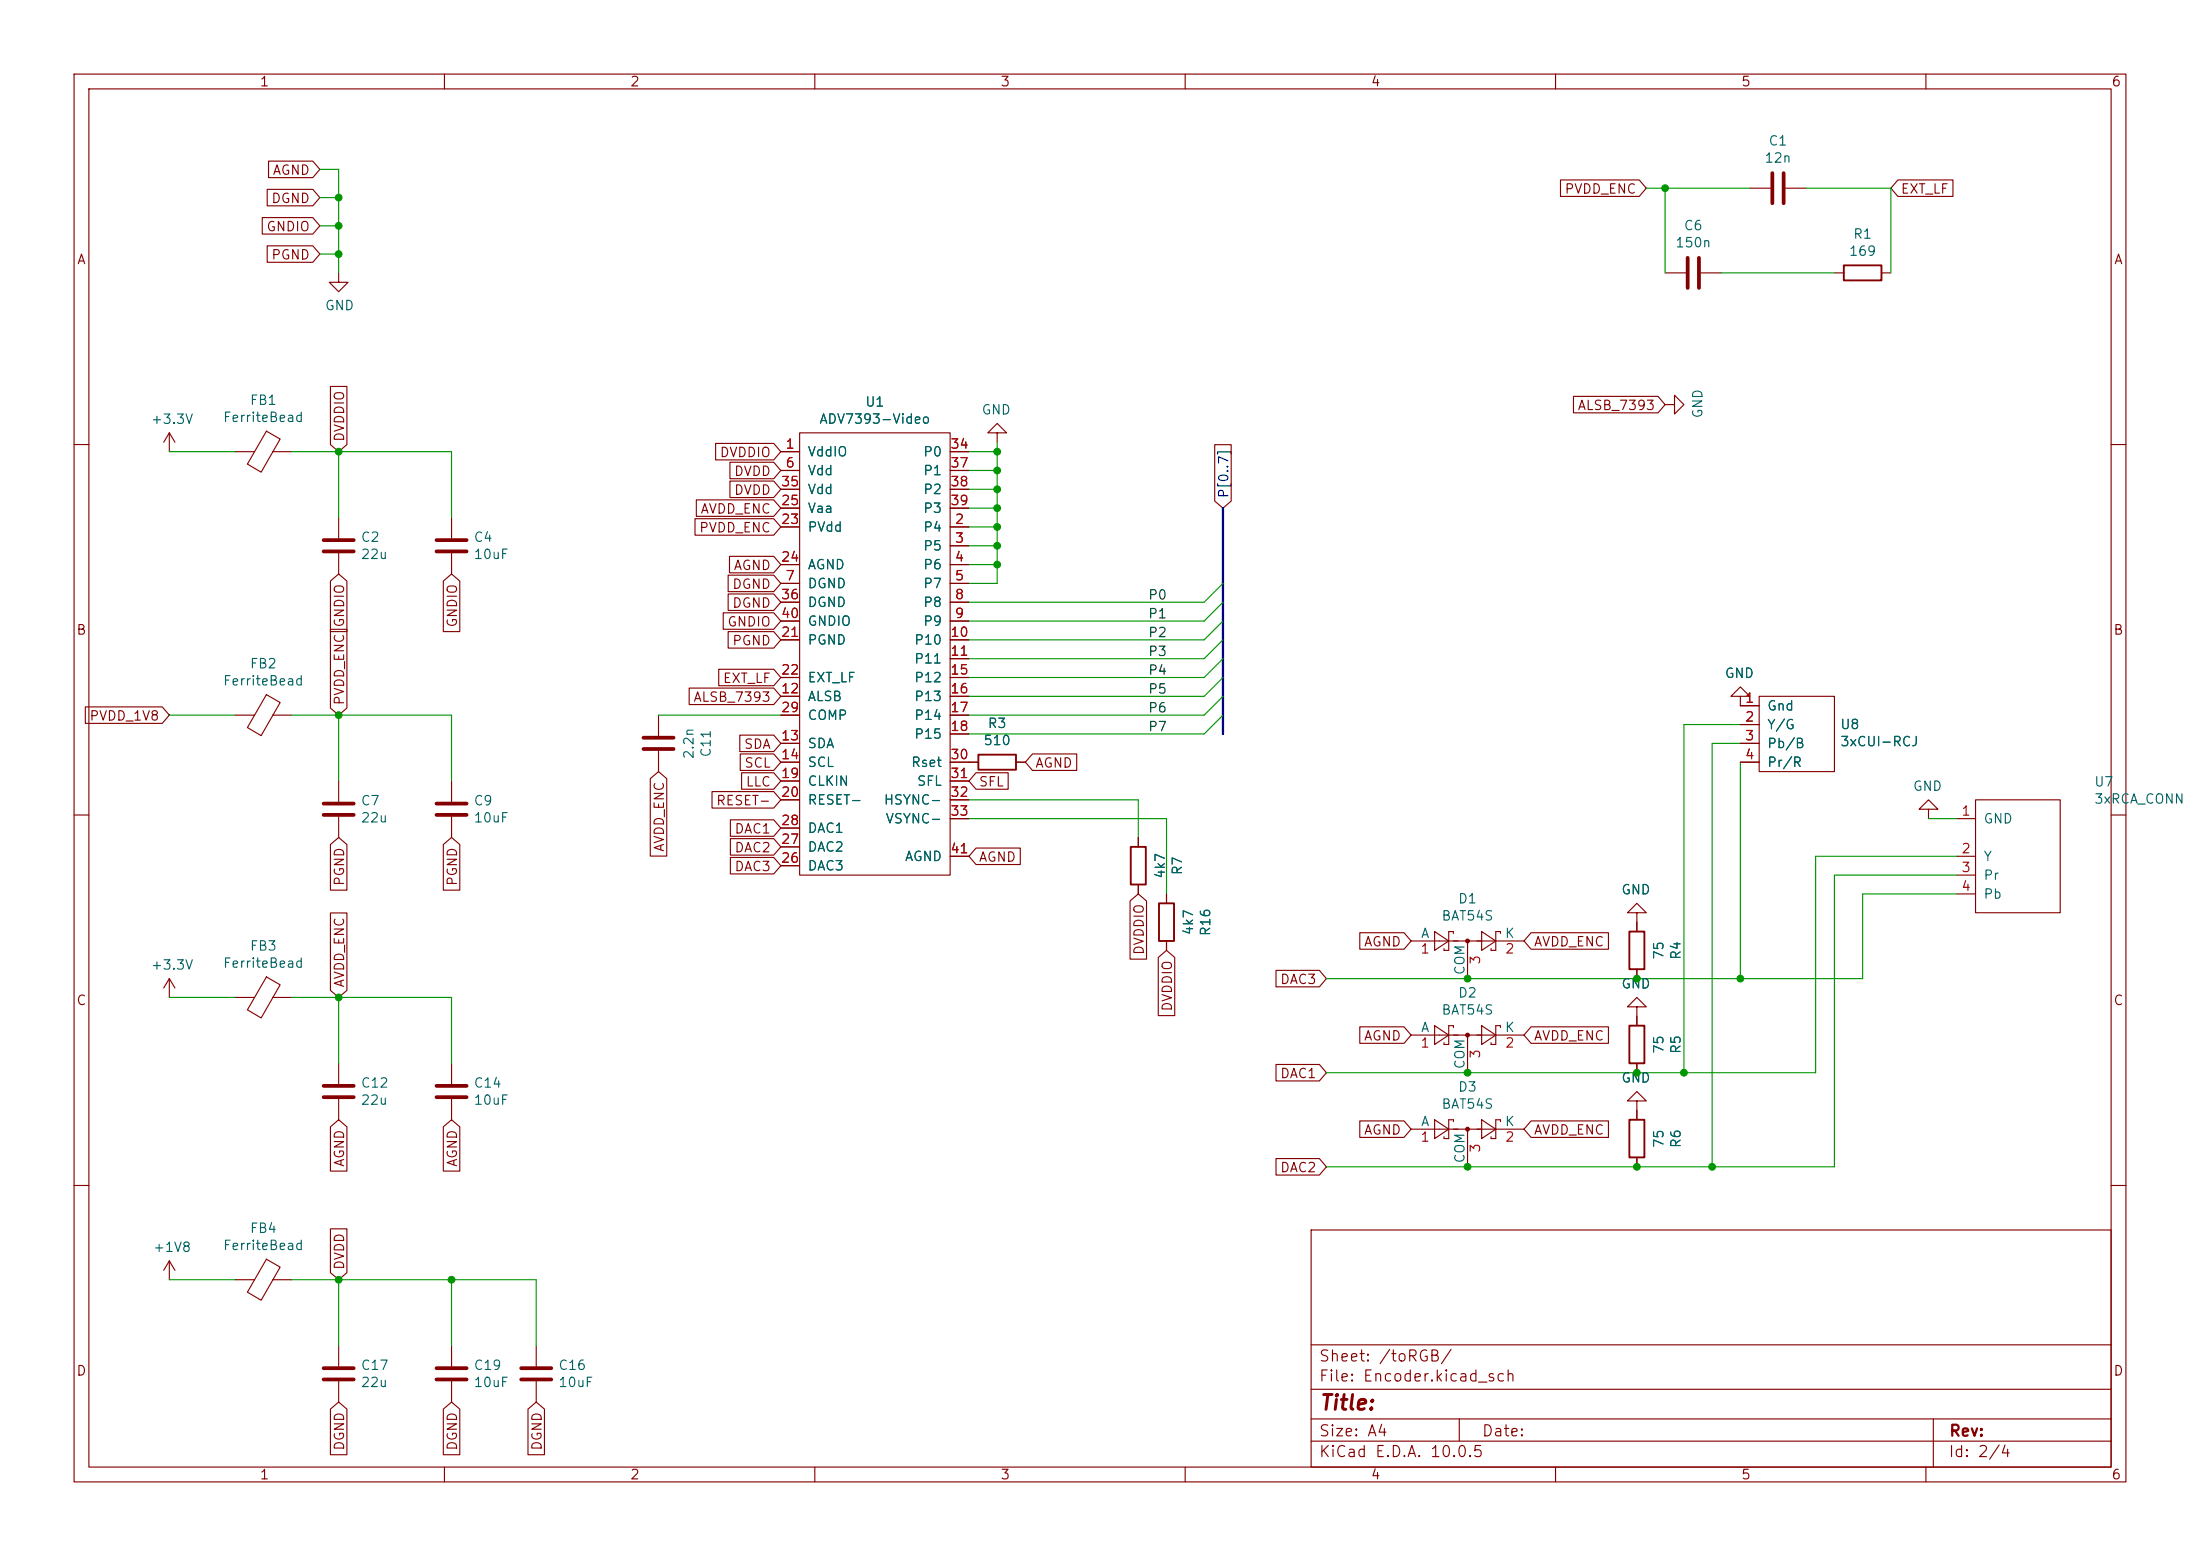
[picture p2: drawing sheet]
<svg xmlns="http://www.w3.org/2000/svg" width="297mm" height="210mm" viewBox="0 0 297 210" stroke-linecap="round" stroke-linejoin="round" font-family="sans-serif">
<g fill="none" stroke="#840000" stroke-width=".15">
<path d="M10 10h277v190h-277zM12 12h273v186h-273zM60 10v2M110 10v2M160 10v2M210 10v2M260 10v2M35.4 29.4h6.8l1 1.1-1 1.1h-6.8zM36.1 25.6h6.1l1 1.1-1 1.1h-6.1zM36.1 33.2h6.1l1 1.1-1 1.1h-6.1zM36.3 21.7h5.9l1 1.2-1 1.1h-5.9zM45.7 36.8v1.3h1.3l-1.3 1.3-1.3-1.3h1.3"/>
<path d="M210.7 24.3h10.6l.9 1.1-.9 1.1h-10.6zM224.8 36.8h2.8M229.6 36.8h2.8M236.2 25.4h2.8M241 25.4h2.8M247.6 36.8h1.3M254 36.8h1.3M256.2 24.3h7.4v2.2h-7.4l-.9-1.1zM22.9 58.4v2.6M22.9 58.4l-.8 1.3M22.9 58.4l.7 1.3M36 58.2l1.8 1.1-2.5 4.4-1.9-1.1z"/>
<path d="M44.6 52.2h2.2v7.8l-1.1 1-1.1-1zM96.6 59.8h7.9l.9 1.2-.9 1.1h-7.9zM107.9 58.4h20.4v59.7h-20.4zM134.6 58.4h1.3l-1.3-1.2-1.3 1.2h1.3v1.3M212.4 53.5h11.4l1 1.1-1 1.1h-11.4zM224.8 54.6h1.3v-1.3l1.2 1.3-1.2 1.3v-1.3M10 60h2M31.7 61h2.6M36.8 61h2.6M44.6 78.4l1.1-.9 1.1 .9v6.8h-2.2zM45.7 69.9v2.7M45.7 74.7v2.8"/>
<path d="M59.8 78.4l1.2-.9 1.1 .9v6.8h-2.3zM61 69.9v2.7M61 74.7v2.8M93.8 70h10.7l.9 1.1-.9 1.1h-10.7zM94 67.5h10.5l.9 1.1-.9 1.1h-10.5zM98.3 77.6h6.2l.9 1.1-.9 1.2h-6.2zM98.5 75.1h6l.9 1.1-.9 1.1h-6zM98.5 64.9h6l.9 1.1-.9 1.2h-6zM98.5 62.4h6l.9 1.1-.9 1.1h-6zM105.4 61h2.5M105.4 71.1h2.5M105.4 76.2h2.5"/>
<path d="M105.4 78.7h2.5M105.4 63.5h2.5M105.4 68.6h2.5M105.4 66h2.5M128.3 61h2.5M128.3 71.1h2.5M128.3 73.7h2.5M128.3 76.2h2.5M128.3 78.7h2.5M128.3 63.5h2.5M128.3 68.6h2.5M128.3 66h2.5"/>
<path d="M164 60h2.2v7.6l-1.1 1-1.1-1zM285 60h2M11.5 95.4h10.4l1 1.1-1 1.1h-10.4zM31.7 96.5h2.6M36 93.8l1.8 1-2.5 4.5-1.9-1.1zM36.8 96.5h2.6M44.6 84.9h2.2v10.7l-1.1 .9-1.1-.9zM88.9 96.5v2.8M93 92.9h11.5l.9 1.1-.9 1.1h-11.5zM97 90.3h7.5l.9 1.1-.9 1.2h-7.5zM97.6 82.7h6.9l.9 1.1-.9 1.1h-6.9zM98.3 85.2h6.2l.9 1.2-.9 1.1h-6.2z"/>
<path d="M98.3 80.2h6.2l.9 1.1-.9 1.1h-6.2zM99.9 99.2h4.6l.9 1.1-.9 1.1h-4.6zM105.4 81.3h2.5M105.4 83.8h2.5M105.4 86.4h2.5M105.4 94h2.5M105.4 91.4h2.5M105.4 96.5h2.5M128.3 81.3h2.5M128.3 83.8h2.5M128.3 86.4h2.5M128.3 88.9h2.5"/>
<path d="M128.3 94h2.5M128.3 91.4h2.5M128.3 96.5h2.5M128.3 99.1h2.5M234.9 94h1.3l-1.3-1.3-1.2 1.3h1.2v1.3h2.6M234.9 97.8h2.6M237.5 94h10.1v10.1h-10.1zM10 110h2M44.6 114l1.1-1 1.1 1v6.1h-2.2zM45.7 105.4v2.8M45.7 110.2v2.8M59.8 114l1.2-1 1.1 1v6.1h-2.3z"/>
<path d="M61 105.4v2.8M61 110.2v2.8M87.8 105.1l1.1-1 1.1 1v10.4h-2.2zM88.9 101.3v2.8M96.1 106.8h8.4l.9 1.2-.9 1.1h-8.4zM98.6 115.7h5.9l.9 1.1-.9 1.2h-5.9zM98.6 113.2h5.9l.9 1.1-.9 1.1h-5.9zM98.6 110.6h5.9l.9 1.2-.9 1.1h-5.9zM99.9 101.8h4.6l.9 1.1-.9 1.1h-4.6zM100.1 104.3h4.4l.9 1.1-.9 1.1h-4.4zM105.4 100.3h2.5M105.4 102.9h2.5"/>
<path d="M105.4 105.4h2.5M105.4 108h2.5M105.4 116.8h2.5M105.4 114.3h2.5M105.4 111.8h2.5M128.3 102.9h3.8M128.3 105.4h2.5M128.3 108h2.5M128.3 110.5h2.5M128.3 115.6h2.5M131.8 114.5h5.9v2.2h-5.9l-1-1.1zM131.8 104.3h4.3v2.2h-4.3l-1-1.1z"/>
<path d="M137.2 102.9h1.2M139.4 101.8h6v2.2h-6l-1-1.1zM153.7 113v1.3M153.7 119.4v1.3M234.9 100.3h2.6M234.9 102.9h2.6M260.3 109.2h1.3l-1.3-1.2-1.2 1.2h1.2v1.3M264.2 110.5h2.5M264.2 115.6h2.5M264.2 118.1h2.5M266.7 108h11.4v15.2h-11.4zM285 110h2"/>
<path d="M22.9 132.1l-.8 1.3M22.9 132.1l.7 1.3M22.9 132.1v2.5M31.7 134.6h2.6M36 131.9l1.8 1-2.5 4.5-1.9-1.1zM36.8 134.6h2.6M44.6 123.2h2.2v10.5l-1.1 .9-1.1-.9zM152.6 121.6l1.1-.9 1.1 .9v7.9h-2.2zM156.4 129.2l1.1-.9 1.1 .9v7.9h-2.2zM157.5 120.7v1.2M157.5 127v1.3M172.3 131h5.8l1 1.1-1 1.1h-5.8z"/>
<path d="M183.6 125.9h5.9l1 1.1-1 1.1h-5.9zM183.6 138.6h5.9l1 1.1-1 1.1h-5.9zM190.5 139.7h15.2M190.5 127h15.2M193.7 138.4l1.9 1.3-1.9 1.3zM193.7 125.7l1.9 1.3-1.9 1.3zM196.2 126v-.3h-.6v2.6h-.7v-.3M196.2 138.7v-.3h-.6v2.6h-.7v-.3M198.1 127v5.1M198.1 139.7v5.1M200 138.4l1.9 1.3-1.9 1.3zM200 125.7l1.9 1.3-1.9 1.3z"/>
<path d="M202.6 126v-.3h-.7v2.6h-.6v-.3M202.6 138.7v-.3h-.7v2.6h-.6v-.3M206.7 138.6h10.4v2.2h-10.4l-1-1.1zM206.7 125.9h10.4v2.2h-10.4l-1-1.1zM221 123.2h1.2l-1.2-1.3-1.3 1.3h1.3v2.5M221 135.9h1.2l-1.2-1.3-1.3 1.3h1.3v2.5M221 130.8v1.3M264.2 120.7h2.5M44.6 152.1l1.1-1 1.1 1v6h-2.2zM45.7 143.5v2.8M45.7 148.3v2.8M59.8 152.1l1.2-1 1.1 1v6h-2.3z"/>
<path d="M61 143.5v2.8M61 148.3v2.8M172.3 143.7h5.8l1 1.1-1 1.1h-5.8zM172.3 156.4h5.8l1 1.1-1 1.1h-5.8zM183.6 151.3h5.9l1 1.1-1 1.1h-5.9zM190.5 152.4h15.2M193.7 151.1l1.9 1.3-1.9 1.3zM196.2 151.4v-.3h-.6v2.6h-.7v-.3M198.1 152.4v5.1M200 151.1l1.9 1.3-1.9 1.3zM202.6 151.4v-.3h-.7v2.6h-.6v-.3M206.7 151.3h10.4v2.2h-10.4l-1-1.1z"/>
<path d="M221 148.6h1.2l-1.2-1.3-1.3 1.3h1.3v2.5M221 143.5v1.3M221 156.2v1.3M10 160h2M22.9 170.2v2.5M22.9 170.2l-.8 1.3M22.9 170.2l.7 1.3M31.7 172.7h2.6M36 170l1.8 1-2.5 4.5-1.9-1.1zM36.8 172.7h2.6M44.6 165.9h2.2v5.9l-1.1 .9-1.1-.9zM177 166h108v32h-108z"/>
<path d="M285 160h2M44.6 190.2l1.1-1 1.1 1v6.1h-2.2zM45.7 181.6v2.8M45.7 186.4v2.8M59.8 190.2l1.2-1 1.1 1v6.1h-2.3zM60 198v2M61 181.6v2.8M61 186.4v2.8M71.3 190.2l1.1-1 1.1 1v6.1h-2.2zM72.4 181.6v2.8M72.4 186.4v2.8M110 198v2"/>
<path d="M160 198v2M177 194.5h108M177 191.5h108M177 187.5h108M177 181.5h108M197 191.5v3M210 198v2M260 198v2M261 191.5v6.5"/>
</g>
<g fill="none" stroke="#840000" stroke-width=".51">
<path d="M227.8 34.8v4.1M229.4 34.8v4.1M239.3 23.4v4M240.8 23.4v4M43.7 74.4h4.1M43.7 72.9h4.1M58.9 74.4h4.1M58.9 72.9h4.1M86.9 99.6h4M43.7 110h4.1M43.7 108.5h4.1M58.9 110h4.1"/>
<path d="M58.9 108.5h4.1M86.9 101.1h4M43.7 148.1h4.1M43.7 146.6h4.1M58.9 148.1h4.1M58.9 146.6h4.1M43.7 186.2h4.1M43.7 184.7h4.1M58.9 186.2h4.1M58.9 184.7h4.1M70.4 186.2h4M70.4 184.7h4"/>
</g>
<path d="M248.9 35.8h5.1v2h-5.1zM132.1 101.9h5.1v2h-5.1zM152.7 114.3h2v5.1h-2zM156.5 121.9h2v5.1h-2zM220 125.7h2v5.1h-2zM220 138.4h2v5.1h-2zM220 151.1h2v5.1h-2z" fill="none" stroke="#840000" stroke-width=".25"/>
<g fill="#840000" stroke="#840000" stroke-width=".15">
<circle cx="198.1" cy="152.4" r=".25"/>
<circle cx="198.1" cy="139.7" r=".25"/>
<circle cx="198.1" cy="127" r=".25"/>
</g>
<path d="M165.1 68.6v30.5" fill="none" stroke="#000084" stroke-width=".3"/>
<g fill="none" stroke="#009600" stroke-width=".15">
<path d="M43.2 22.9h2.5v13.9M43.2 26.7h2.5M43.2 30.5h2.5M43.2 34.3h2.5M222.2 25.4h14M224.8 25.4v11.4M232.4 36.8h15.2M243.8 25.4h11.5v11.4M134.6 59.7v19h-3.8M22.9 61h8.8M39.4 61h21.6v8.9M45.7 61v8.9"/>
<path d="M130.8 68.6h3.8M130.8 66h3.8M130.8 71.1h3.8M130.8 63.5h3.8M130.8 73.7h3.8M130.8 76.2h3.8M130.8 61h3.8M165.1 78.7l-2.5 2.6h-31.8M22.9 96.5h8.8M39.4 96.5h21.6v8.9M45.7 96.5v8.9M88.9 96.5h16.5"/>
<path d="M165.1 83.8l-2.5 2.6h-31.8M165.1 81.3l-2.5 2.5h-31.8M165.1 94l-2.5 2.5h-31.8M165.1 91.4l-2.5 2.6h-31.8M165.1 88.9l-2.5 2.5h-31.8M165.1 86.4l-2.5 2.5h-31.8M165.1 96.5l-2.5 2.6h-31.8M234.9 97.8h-7.6v47M130.8 110.5h26.7v10.2M130.8 108h22.9v5M234.9 100.3h-3.8v57.2M234.9 102.9v29.2"/>
<path d="M260.3 110.5h3.9M264.2 118.1h-16.6v39.4h-68.5M264.2 115.6h-19.1v29.2h-66M22.9 134.6h8.8M39.4 134.6h21.6v8.9M45.7 134.6v8.9M264.2 120.7h-12.7v11.4h-72.4M22.9 172.7h8.8M39.4 172.7h33v8.9M45.7 172.7v8.9M61 172.7v8.9"/>
</g>
<g fill="#009600" stroke="#009600" stroke-width=".14">
<circle cx="234.9" cy="132.1" r=".46"/>
<circle cx="224.8" cy="25.4" r=".46"/>
<circle cx="45.7" cy="26.7" r=".46"/>
<circle cx="45.7" cy="30.5" r=".46"/>
<circle cx="45.7" cy="96.5" r=".46"/>
<circle cx="45.7" cy="34.3" r=".46"/>
<circle cx="45.7" cy="61" r=".46"/>
<circle cx="61" cy="172.7" r=".46"/>
<circle cx="45.7" cy="172.7" r=".46"/>
<circle cx="45.7" cy="134.6" r=".46"/>
<circle cx="221" cy="144.8" r=".46"/>
<circle cx="227.3" cy="144.8" r=".46"/>
<circle cx="221" cy="132.1" r=".46"/>
<circle cx="198.1" cy="132.1" r=".46"/>
<circle cx="221" cy="157.5" r=".46"/>
<circle cx="198.1" cy="144.8" r=".46"/>
<circle cx="198.1" cy="157.5" r=".46"/>
<circle cx="231.1" cy="157.5" r=".46"/>
<circle cx="134.6" cy="76.2" r=".46"/>
<circle cx="134.6" cy="71.1" r=".46"/>
<circle cx="134.6" cy="73.7" r=".46"/>
<circle cx="134.6" cy="68.6" r=".46"/>
<circle cx="134.6" cy="66" r=".46"/>
<circle cx="134.6" cy="63.5" r=".46"/>
<circle cx="134.6" cy="61" r=".46"/>
</g>
<text font-size="2" fill="#840000" x="178" y="190.8">Title:</text>
<g font-size="1.5" fill="#840000">
<text x="178" y="184.1">Sheet: /toRGB/</text>
<text x="178" y="186.8">File: Encoder.kicad_sch</text>
<text x="178" y="197">KiCad E.D.A. 10.0.5</text>
<text x="178" y="194.2">Size: A4</text>
<text x="200" y="194.2">Date:</text>
<text x="263" y="197">Id: 2/4</text>
<text x="263" y="194.2">Rev:</text>
</g>
<g font-size="1.3" fill="#840000">
<text x="35" y="12">1</text>
<text x="85" y="12">2</text>
<text x="135" y="12">3</text>
<text x="185" y="12">4</text>
<text x="235" y="12">5</text>
<text x="285" y="12">6</text>
<text x="36.7" y="23.9">AGND</text>
<text x="36.5" y="27.7">DGND</text>
<text x="211.1" y="26.5">PVDD_ENC</text>
<text x="256.5" y="26.5">EXT_LF</text>
<text x="10.3" y="36">A</text>
<text x="35.9" y="31.5">GNDIO</text>
<text x="36.5" y="35.3">PGND</text>
<text x="285.3" y="36">A</text>
<text x="46.8" y="59.7" transform="rotate(-90 46.8 59.7)">DVDDIO</text>
<text x="212.9" y="55.7">ALSB_7393</text>
<text x="97.1" y="62">DVDDIO</text>
<text x="99" y="64.6">DVDD</text>
<text x="94.5" y="69.6">AVDD_ENC</text>
<text x="99" y="67.1">DVDD</text>
<text x="94.3" y="72.2">PVDD_ENC</text>
<text x="99" y="77.3">AGND</text>
<text x="98.8" y="82.3">DGND</text>
<text x="98.8" y="79.8">DGND</text>
<text x="10.2" y="86">B</text>
<text x="62" y="84.8" transform="rotate(-90 62 84.8)">GNDIO</text>
<text x="98.1" y="84.9">GNDIO</text>
<text x="98.8" y="87.4">PGND</text>
<text x="285.2" y="86">B</text>
<text x="46.8" y="95.3" transform="rotate(-90 46.8 95.3)">PVDD_ENC GNDIO</text>
<text x="93.5" y="95">ALSB_7393</text>
<text x="97.5" y="92.5">EXT_LF</text>
<text x="12" y="97.6">PVDD_1V8</text>
<text x="100.3" y="101.4">SDA</text>
<text x="100.4" y="103.9">SCL</text>
<text x="100.6" y="106.5">LLC</text>
<text x="132.1" y="106.5">SFL</text>
<text x="139.7" y="103.9">AGND</text>
<text x="96.6" y="109">RESET-</text>
<text x="99.1" y="112.8">DAC1</text>
<text x="46.8" y="119.7" transform="rotate(-90 46.8 119.7)">PGND</text>
<text x="62" y="119.7" transform="rotate(-90 62 119.7)">PGND</text>
<text x="90" y="115.1" transform="rotate(-90 90 115.1)">AVDD_ENC</text>
<text x="99.1" y="117.9">DAC3</text>
<text x="99.1" y="115.4">DAC2</text>
<text x="132.1" y="116.6">AGND</text>
<text x="154.7" y="129" transform="rotate(-90 154.7 129)">DVDDIO</text>
<text x="184" y="128.1">AGND</text>
<text x="207" y="128.1">AVDD_ENC</text>
<text x="10.2" y="136">C</text>
<text x="46.8" y="133.4" transform="rotate(-90 46.8 133.4)">AVDD_ENC</text>
<text x="158.5" y="136.6" transform="rotate(-90 158.5 136.6)">DVDDIO</text>
<text x="172.7" y="133.1">DAC3</text>
<text x="285.2" y="136">C</text>
<text x="184" y="140.8">AGND</text>
<text x="207" y="140.8">AVDD_ENC</text>
<text x="172.7" y="145.8">DAC1</text>
<text x="184" y="153.5">AGND</text>
<text x="207" y="153.5">AVDD_ENC</text>
<text x="46.8" y="157.6" transform="rotate(-90 46.8 157.6)">AGND</text>
<text x="62" y="157.6" transform="rotate(-90 62 157.6)">AGND</text>
<text x="172.7" y="158.5">DAC2</text>
<text x="46.8" y="171.5" transform="rotate(-90 46.8 171.5)">DVDD</text>
<text x="10.2" y="186">D</text>
<text x="285.2" y="186">D</text>
<text x="46.8" y="195.9" transform="rotate(-90 46.8 195.9)">DGND</text>
<text x="62" y="195.9" transform="rotate(-90 62 195.9)">DGND</text>
<text x="73.4" y="195.9" transform="rotate(-90 73.4 195.9)">DGND</text>
<text x="35" y="200">1</text>
<text x="85" y="200">2</text>
<text x="135" y="200">3</text>
<text x="185" y="200">4</text>
<text x="235" y="200">5</text>
<text x="285" y="200">6</text>
</g>
<g font-size="1.3" fill="#006464">
<text x="238.1" y="22.3">12n</text>
<text x="238.7" y="20">C1</text>
<text x="226.1" y="33.7">150n</text>
<text x="227.2" y="31.4">C6</text>
<text x="249.5" y="34.8">169</text>
<text x="250.1" y="32.5">R1</text>
<text x="43.8" y="42.2">GND</text>
<text x="20.3" y="57.5">+3.3V</text>
<text x="30" y="57.3">FerriteBead</text>
<text x="33.6" y="55">FB1</text>
<text x="110.5" y="57.5">ADV7393-Video</text>
<text x="116.7" y="55.2">U1</text>
<text x="132.4" y="56.3">GND</text>
<text x="230.1" y="56.5" transform="rotate(-90 230.1 56.5)">GND</text>
<text x="108.9" y="61.9">VddIO</text>
<text x="108.9" y="64.5">Vdd</text>
<text x="124.5" y="61.9">P0</text>
<text x="124.5" y="64.5">P1</text>
<text x="108.9" y="69.5">Vaa</text>
<text x="108.9" y="67">Vdd</text>
<text x="124.5" y="67">P2</text>
<text x="124.5" y="69.5">P3</text>
<text x="48.6" y="73.5">C2</text>
<text x="48.6" y="75.8">22u</text>
<text x="63.9" y="73.5">C4</text>
<text x="63.9" y="75.8">10uF</text>
<text x="108.9" y="72.1">PVdd</text>
<text x="108.9" y="77.2">AGND</text>
<text x="124.5" y="72.1">P4</text>
<text x="124.5" y="74.6">P5</text>
<text x="124.5" y="77.2">P6</text>
<text x="108.9" y="79.7">DGND</text>
<text x="108.9" y="82.2">DGND</text>
<text x="124.5" y="79.7">P7</text>
<text x="124.5" y="82.2">P8</text>
<text x="108.9" y="87.3">PGND</text>
<text x="108.9" y="84.8">GNDIO</text>
<text x="123.3" y="87.3">P10</text>
<text x="123.3" y="89.9">P11</text>
<text x="124.5" y="84.8">P9</text>
<text x="30" y="92.8">FerriteBead</text>
<text x="33.6" y="90.5">FB2</text>
<text x="108.9" y="94.9">ALSB</text>
<text x="108.9" y="92.4">EXT_LF</text>
<text x="123.3" y="92.4">P12</text>
<text x="123.3" y="94.9">P13</text>
<text x="232.8" y="91.8">GND</text>
<text x="108.9" y="101.3">SDA</text>
<text x="108.9" y="97.5">COMP</text>
<text x="123.3" y="97.5">P14</text>
<text x="123.3" y="100">P15</text>
<text x="132.7" y="100.9">510</text>
<text x="133.3" y="98.6">R3</text>
<text x="238.5" y="96.2">Gnd</text>
<text x="238.5" y="98.8">Y/G</text>
<text x="238.5" y="101.3">Pb/B</text>
<text x="248.3" y="98.7">U8</text>
<text x="248.3" y="101">3xCUI-RCJ</text>
<text x="94" y="102.5" transform="rotate(-90 94 102.5)">2.2n</text>
<text x="96.3" y="102.3" transform="rotate(-90 96.3 102.3)">C11</text>
<text x="108.9" y="103.8">SCL</text>
<text x="108.9" y="106.4">CLKIN</text>
<text x="122.9" y="103.8">Rset</text>
<text x="123.7" y="106.4">SFL</text>
<text x="238.5" y="103.8">Pr/R</text>
<text x="258.2" y="107.1">GND</text>
<text x="282.6" y="106.5">U7</text>
<text x="48.6" y="109">C7</text>
<text x="48.6" y="111.3">22u</text>
<text x="63.9" y="109">C9</text>
<text x="63.9" y="111.3">10uF</text>
<text x="108.9" y="108.9">RESET-</text>
<text x="108.9" y="112.7">DAC1</text>
<text x="119.2" y="108.9">HSYNC-</text>
<text x="119.5" y="111.5">VSYNC-</text>
<text x="267.7" y="111.5">GND</text>
<text x="282.6" y="108.8">3xRCA_CONN</text>
<text x="108.9" y="117.8">DAC3</text>
<text x="108.9" y="115.3">DAC2</text>
<text x="122.1" y="116.5">AGND</text>
<text x="157.6" y="118.7" transform="rotate(-90 157.6 118.7)">4k7</text>
<text x="159.9" y="118.2" transform="rotate(-90 159.9 118.2)">R7</text>
<text x="267.7" y="116.5">Y</text>
<text x="267.7" y="119.1">Pr</text>
<text x="194.5" y="124.6">BAT54S</text>
<text x="196.8" y="122.2">D1</text>
<text x="218.8" y="121">GND</text>
<text x="267.7" y="121.6">Pb</text>
<text x="20.3" y="131.2">+3.3V</text>
<text x="30" y="130.9">FerriteBead</text>
<text x="33.6" y="128.6">FB3</text>
<text x="161.4" y="126.3" transform="rotate(-90 161.4 126.3)">4k7</text>
<text x="163.7" y="126.4" transform="rotate(-90 163.7 126.4)">R16</text>
<text x="191.7" y="126.9">A</text>
<text x="198" y="131.7" transform="rotate(-90 198 131.7)">COM</text>
<text x="203.1" y="126.9">K</text>
<text x="224.9" y="129.6" transform="rotate(-90 224.9 129.6)">75</text>
<text x="227.2" y="129.6" transform="rotate(-90 227.2 129.6)">R4</text>
<text x="194.5" y="137.3">BAT54S</text>
<text x="196.8" y="134.9">D2</text>
<text x="218.8" y="133.7">GND</text>
<text x="191.7" y="139.6">A</text>
<text x="203.1" y="139.6">K</text>
<text x="224.9" y="142.3" transform="rotate(-90 224.9 142.3)">75</text>
<text x="227.2" y="142.3" transform="rotate(-90 227.2 142.3)">R5</text>
<text x="48.6" y="147.1">C12</text>
<text x="48.6" y="149.4">22u</text>
<text x="63.9" y="147.1">C14</text>
<text x="63.9" y="149.4">10uF</text>
<text x="194.5" y="150">BAT54S</text>
<text x="196.8" y="147.6">D3</text>
<text x="198" y="144.4" transform="rotate(-90 198 144.4)">COM</text>
<text x="218.8" y="146.4">GND</text>
<text x="191.7" y="152.3">A</text>
<text x="203.1" y="152.3">K</text>
<text x="224.9" y="155" transform="rotate(-90 224.9 155)">75</text>
<text x="227.2" y="155" transform="rotate(-90 227.2 155)">R6</text>
<text x="198" y="157.1" transform="rotate(-90 198 157.1)">COM</text>
<text x="33.6" y="166.7">FB4</text>
<text x="20.6" y="169.3">+1V8</text>
<text x="30" y="169">FerriteBead</text>
<text x="48.6" y="185.2">C17</text>
<text x="63.9" y="185.2">C19</text>
<text x="75.3" y="185.2">C16</text>
<text x="48.6" y="187.5">22u</text>
<text x="63.9" y="187.5">10uF</text>
<text x="75.3" y="187.5">10uF</text>
</g>
<g font-size="1.3" fill="#a90000">
<text x="105.3" y="66">35</text>
<text x="105.9" y="60.9">1</text>
<text x="105.9" y="63.4">6</text>
<text x="128.2" y="60.9">34</text>
<text x="128.2" y="63.4">37</text>
<text x="128.2" y="66">38</text>
<text x="105.3" y="71">23</text>
<text x="105.3" y="68.5">25</text>
<text x="128.2" y="68.5">39</text>
<text x="128.8" y="71">2</text>
<text x="105.3" y="76.1">24</text>
<text x="128.8" y="73.6">3</text>
<text x="128.8" y="76.1">4</text>
<text x="105.3" y="81.2">36</text>
<text x="105.3" y="83.7">40</text>
<text x="105.9" y="78.7">7</text>
<text x="128.8" y="78.7">5</text>
<text x="128.8" y="81.2">8</text>
<text x="128.8" y="83.7">9</text>
<text x="105.3" y="86.3">21</text>
<text x="128.2" y="86.3">10</text>
<text x="128.2" y="88.8">11</text>
<text x="105.3" y="93.9">12</text>
<text x="105.3" y="91.4">22</text>
<text x="128.2" y="91.4">15</text>
<text x="128.2" y="93.9">16</text>
<text x="235.5" y="95.2">1</text>
<text x="105.3" y="100.2">13</text>
<text x="105.3" y="96.4">29</text>
<text x="128.2" y="96.4">17</text>
<text x="128.2" y="99">18</text>
<text x="235.5" y="97.7">2</text>
<text x="235.5" y="100.2">3</text>
<text x="105.3" y="102.8">14</text>
<text x="105.3" y="105.3">19</text>
<text x="105.3" y="107.9">20</text>
<text x="128.2" y="102.8">30</text>
<text x="128.2" y="105.3">31</text>
<text x="128.2" y="107.9">32</text>
<text x="235.5" y="102.8">4</text>
<text x="105.3" y="111.7">28</text>
<text x="128.2" y="110.4">33</text>
<text x="264.7" y="110.4">1</text>
<text x="105.3" y="116.8">26</text>
<text x="105.3" y="114.2">27</text>
<text x="128.2" y="115.5">41</text>
<text x="264.7" y="115.5">2</text>
<text x="264.7" y="118">3</text>
<text x="264.7" y="120.6">4</text>
<text x="191.7" y="129">1</text>
<text x="200.1" y="130.3" transform="rotate(-90 200.1 130.3)">3</text>
<text x="203.1" y="129">2</text>
<text x="191.7" y="141.7">1</text>
<text x="200.1" y="143" transform="rotate(-90 200.1 143)">3</text>
<text x="203.1" y="141.7">2</text>
<text x="191.7" y="154.4">1</text>
<text x="200.1" y="155.7" transform="rotate(-90 200.1 155.7)">3</text>
<text x="203.1" y="154.4">2</text>
</g>
<text font-size="1.3" fill="#000084" x="166.2" y="67.3" transform="rotate(-90 166.2 67.3)">P[0..7]</text>
<g font-size="1.3" fill="#0f0f0f">
<text x="154.9" y="83.8">P1</text>
<text x="154.9" y="81.2">P0</text>
<text x="154.9" y="88.9">P3</text>
<text x="154.9" y="86.3">P2</text>
<text x="154.9" y="93.9">P5</text>
<text x="154.9" y="91.4">P4</text>
<text x="154.9" y="96.5">P6</text>
<text x="154.9" y="99">P7</text>
</g>
</svg>
